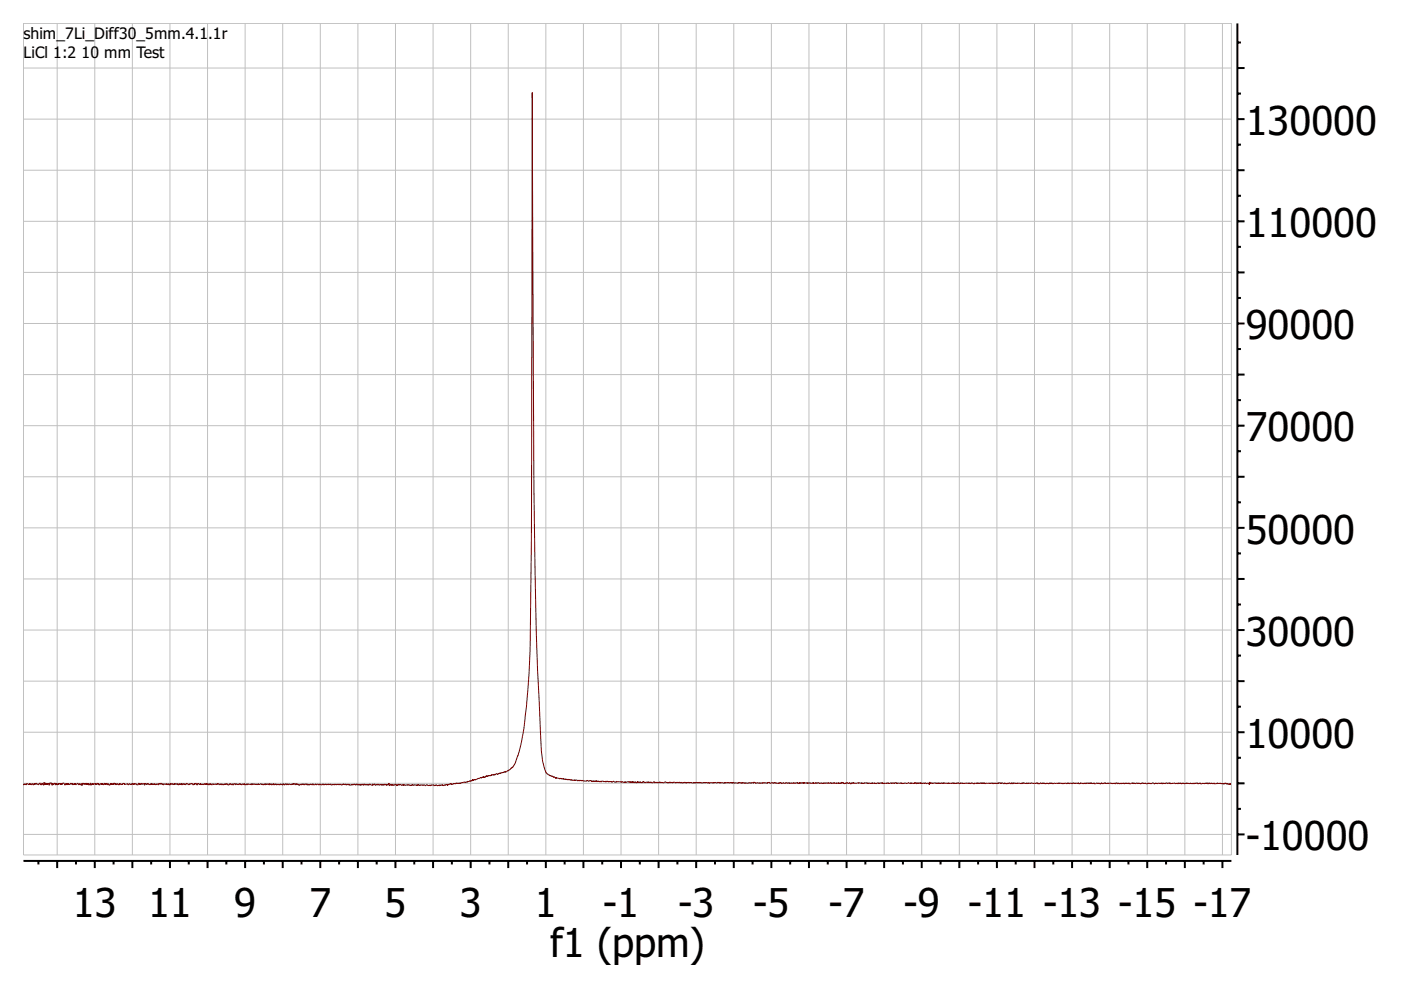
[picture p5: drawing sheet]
<svg xmlns="http://www.w3.org/2000/svg" width="297mm" height="210mm" viewBox="0 0 297 210" stroke-linecap="round" stroke-linejoin="round" font-family="sans-serif">
<g fill="none" stroke="#000" stroke-width=".42">
<path d="M262.3 5v176.3M262.3 19.8h.8M262.3 9h.8M262.3 14.4h1.6M262.3 30.7h.8M262.3 36.1h1.6M262.3 25.3h1.6M262.3 52.3h.8M262.3 41.5h.8M262.3 57.8h1.6M262.3 46.9h1.6M262.3 74h.8"/>
<path d="M262.3 63.2h.8M262.3 79.4h1.6M262.3 68.6h1.6M262.3 95.7h.8M262.3 84.8h.8M262.3 90.3h1.6M262.3 117.3h.8M262.3 106.5h.8M262.3 111.9h1.6M262.3 101.1h1.6M262.3 139h.8M262.3 128.2h.8"/>
<path d="M262.3 133.6h1.6M262.3 122.8h1.6M262.3 149.8h.8M262.3 155.3h1.6M262.3 144.4h1.6M262.3 171.5h.8M262.3 160.7h.8M262.3 176.9h1.6M262.3 166.1h1.6M5 182.5h256.1M8.1 182.5v.8M12.1 182.5v1.6"/>
<path d="M16.1 182.5v.8M20.1 182.5v1.6M24.1 182.5v.8M28.1 182.5v1.6M32 182.5v.8M36 182.5v1.6M40 182.5v.8M44 182.5v1.6M48 182.5v.8M52 182.5v1.6M56 182.5v.8M59.9 182.5v1.6"/>
<path d="M63.9 182.5v.8M67.9 182.5v1.6M71.9 182.5v.8M75.9 182.5v1.6M79.9 182.5v.8M83.9 182.5v1.6M87.8 182.5v.8M91.8 182.5v1.6M95.8 182.5v.8M99.8 182.5v1.6M103.8 182.5v.8M107.8 182.5v1.6"/>
<path d="M111.7 182.5v.8M115.7 182.5v1.6M119.7 182.5v.8M123.7 182.5v1.6M127.7 182.5v.8M131.7 182.5v1.6M135.7 182.5v.8M139.6 182.5v1.6M143.6 182.5v.8M147.6 182.5v1.6M151.6 182.5v.8M155.6 182.5v1.6"/>
<path d="M159.6 182.5v.8M163.5 182.5v1.6M167.5 182.5v.8M171.5 182.5v1.6M175.5 182.5v.8M179.5 182.5v1.6M183.5 182.5v.8M187.5 182.5v1.6M191.4 182.5v.8M195.4 182.5v1.6M199.4 182.5v.8M203.4 182.5v1.6"/>
<path d="M207.4 182.5v.8M211.4 182.5v1.6M215.3 182.5v.8M219.3 182.5v1.6M223.3 182.5v.8M227.3 182.5v1.6M231.3 182.5v.8M235.3 182.5v1.6M239.3 182.5v.8M243.2 182.5v1.6M247.2 182.5v.8M251.2 182.5v1.6"/>
<path d="M255.2 182.5v.8M259.2 182.5v1.6"/>
</g>
<g fill="none" stroke="#c0c0c0" stroke-width=".21">
<path d="M5 14.4h256.1M5 5h256.1v176.3h-256.1zM12.1 5v176.3M20.1 5v176.3M28.1 5v176.3M36 5v176.3M44 5v176.3M52 5v176.3M59.9 5v176.3M67.9 5v176.3M75.9 5v176.3M83.9 5v176.3"/>
<path d="M91.8 5v176.3M99.8 5v176.3M107.8 5v176.3M115.7 5v176.3M123.7 5v176.3M131.7 5v176.3M139.6 5v176.3M147.6 5v176.3M155.6 5v176.3M163.5 5v176.3M171.5 5v176.3M179.5 5v176.3"/>
<path d="M187.5 5v176.3M195.4 5v176.3M203.4 5v176.3M211.4 5v176.3M219.3 5v176.3M227.3 5v176.3M235.3 5v176.3M243.2 5v176.3M251.2 5v176.3M259.2 5v176.3M5 36.1h256.1M5 25.3h256.1"/>
<path d="M5 57.8h256.1M5 46.9h256.1M5 79.4h256.1M5 68.6h256.1M5 90.3h256.1M5 111.9h256.1M5 101.1h256.1M5 133.6h256.1M5 122.8h256.1M5 155.3h256.1M5 144.4h256.1M5 176.9h256.1"/>
<path d="M5 166.1h256.1"/>
</g>
<path d="M5 166.3l.1 .1v-.2l.3 .1 .1-.1 .1 .2v-.2l.3-.1 .1 .2 .3-.2v.3l.1-.2 .3 .2 .1-.2h.2v.2l.3-.3 .1 .2 .3-.2 .1 .2 .2-.1 .1 .2 .4-.4 .1 .4h.2l.1-.3 .4 .4v-.6l.3 .5 .1-.4 .1 .3 .1-.2 .1 .3 .2-.3 .3 .4 .1-.5h.4v.5l.1-.5 .3 .4 .1-.3 .2-.1 .1 .4 .2-.3 .1 .3 .3-.3v.3l.1-.2 .2-.1 .1 .3 .2-.3v.2h.2v-.2l.3-.1 .3 .5 .2-.4 .1 .1 .1 .2 .1-.3 .1 .2 .1-.2 .1 .2 .4-.2 .2 .2 .1-.3 .1 .4 .4-.3v.3l.1-.3 .2 .3 .4-.3 .1 .3 .4-.2 .1 .2 .2-.2 .1 .4 .2-.6 .3 .3v-.2l.2 .2 .2-.3 .1 .4 .1-.3 .1 .2 .2-.2v.4l.4-.5v.5l.3-.3v.2l.1-.3 .2 .3 .1-.3 .3 .2 .1-.2 .1 .3 .2-.4 .2 .3 .2-.2v.3l.4-.3h.1l.1 .3 .1-.3 .3 .3 .1-.4 .2 .4 .1-.3 .1 .2 .1-.2 .3 .3v-.2l.4 .3 .2-.4 .1 .3v-.3l.2 .3 .1-.3 .2 .2 .1-.3 .3 .4v-.3l.1 .3 .3-.3 .1 .2 .2 .1 .1-.3 .1 .3 .1-.3 .3 .3v-.2l.2 .1 .2-.2 .2 .2v-.1l.3 .1 .3-.2 .2 .3 .3-.2 .3 .2 .1-.3 .5 .2 .1-.2 .1 .2 .1-.2 .6 .3 .2-.4v.4l.2-.2 .2 .1 .1-.2 .2 .2 .4-.2 .1 .4v-.4l.4 .2v-.1l.1 .1 .1-.2 .2 .2 .3 .1 .1-.2 .2 .1v-.2l.3 .3 .1-.2 .2 .2 .1-.3 .1 .3 .4-.2 .4 .2v-.3l.3 .2 .2-.2 .1 .2 .2-.1 .2 .2v-.2l.6 .1 .1-.1 .2 .2 .2-.3 .1 .3h.2v-.3l.2 .2 .3-.1 .1 .2 .3-.3 .1 .3v-.2l.4 .1 .2-.1v.2h.2l.1-.2 .1-.1 .1 .3 .3-.3v.3l.2-.2h.2l.1 .1 .2-.1 .1 .2 .2-.3 .4 .3 .2-.2 .1 .1v-.1l.3 .1 .1-.2h.2l.1 .3 .2-.1 .1-.2 .1 .3v-.2l.3-.1 .1 .3h.2v-.2l.2-.1 .2 .3 .2-.3v.3l.1-.2 .6 .2 .1-.3 .3 .2v-.2h.2v.3l.2-.2 .1 .2 .1-.2 .1 .3 .2-.4 .1 .3 .1-.2 .3 .2 .3-.2v.1l.4-.1 .1 .2 .1-.2 .1 .2 .1-.3 .4 .3 .1-.2 .2 .2v-.2l.1 .2 .2-.2 .1 .2h.3v-.2l.2 .2 .1-.2 .1 .1 .2-.2 .4 .3 .1-.2 .1 .2 .1-.2h.1l.2 .2 .2-.2 .2 .2 .2-.2 .3 .2v-.3l.7 .3 .1-.3 .5 .3 .3-.2 .2 .2v-.2l.1 .2 .4-.2 .1 .2v-.1l.3-.1 .5 .2 .1-.2 .1 .2v-.2l1.3 .2 .1-.2 .1 .1 .4-.1 .1 .2 .2-.1 .2 .1 .3-.2 .2 .2v-.2l.2 .2 .1-.2 .2 .1 .2-.1 .1 .3 .1-.3 .1 .2 .2-.2 .1 .2 .3-.2v.2l.1-.3 .1 .3 .4-.2 .1 .2 .2-.1 .6 .1v-.2l.5 .2 .1-.2 .4 .2 .1-.2h.2l.1 .2 .2-.2 .1 .2 .2-.2 .5 .2 .2-.2 .2 .1v-.2l.3 .1 .1 .2 .2-.3v.3l.2-.2v.2l.2-.2 .3 .3 .1-.2 .3 .1 .1-.2v.2l.3-.2 .2 .2 .2-.2 .2 .2 .1-.2 .2 .2 .3-.1 .1 .1 .2-.1 .4 .1 .1-.2 .2 .2 .4-.2 .3 .2 .3-.1 .1 .1 .1-.2 .1 .2 .2-.2 .1 .2 .4-.2 .2 .2 .4-.2 .2 .2v-.1l.1 .1 .2-.2 .1 .2 .4-.2 .1 .2 .7-.1v.1l.1-.2 .2 .2v-.1l.6 .1v-.2l.2 .2 .2-.1 .3 .1 .4-.2 .3 .2 .1-.2 .2 .2 .4-.1 .1 .2 .1-.2 .1 .2 .3-.2 .1 .2 .2-.2 .1 .1 .3-.1 .3 .2 .2-.2 .2 .2v-.3l.1 .2 .2 .1v-.2l.3 .2 .1-.2 .2 .1v-.1l.3 .2 .1-.3 .2 .3 .1-.2 .1 .1 .2-.1v.2l.3-.2 .1 .2 .2-.3 .6 .3v-.3l.1 .3 .4-.3v.3l.3-.2 .2 .2 .1-.2 .3 .2 .2-.2 .2 .2v-.2l.2 .2 .2-.2v.2l.2-.2 .1 .2 .1-.2 .3 .2 .1-.2v.1h.2l.3-.3v.5l.4-.3 .1 .2 .2-.2v.2h.4l.2-.2 .3 .3 .1-.2 .2 .1 .2-.2 .1 .2 .3-.2 .2 .2 .3-.2v.2l.3-.2 .1 .2 .7-.1h.2l.2 .2 .1-.2 .2 .1 .1-.2 .2 .2 .5-.1 .2 .1 .1-.1v.2l.2-.3 .5 .3 .1-.2 .6 .1 .2-.1 .2 .2 .4-.2 .3 .2 .2-.2 .2 .2 .1-.2 .2 .1 .3-.1 .2 .2 .1-.2 .2 .2v-.2l.3 .2 .3-.2 .2 .2v-.2l.3 .1 .4-.1 .2 .2 .7-.3 .1 .3 .2-.3 .1 .1 .3-.3 .1 .2 .2-.2v.2l.4-.2 .4 .1 .1-.2 .2 .2v-.2l.3 .1 .1-.1 .2 .1v-.1l.2 .1 .6-.3 .8 .1v-.2l.5-.2 .1 .2 .2-.2 .1 .1 .2-.3v.2l.1-.2 .4-.1 .1 .2 1.2-.6v.2l.5-.4 .1 .3 .1-.2h.2l.1-.2 .2 .1v-.1l.2 .1 .1-.2 .6 .1 .1-.2 .4-.1 .1 .2 .1-.3 .1 .2 .4-.3 .2 .2 .4-.3 .2 .1 .1-.2h.7l.3-.3v.3l1.2-1a2.58 2.58 0 0 0 1.1-1.7l.8-2.5 .8-4.1 .8-7.8 .5-8.6 .3-30.1 .1-88.4 .4 82 .5 32.1 1.1 25.6 .3 2.2 .7 2.4 .7 .4v.2h.6l.3 .3 .1-.1 .4 .4v-.3l.1 .2 .7 .2 .1-.2 .3 .2 .3-.2 .1 .2 .4-.1 .2 .2v-.1l.3 .1 .1-.1 .2 .2v-.1l.3 .1 .1-.1 .6 .2 .2-.2 .1 .2 .3-.1 .5 .2 .1-.2 1.3 .2 .4-.1 .3 .2 .4-.2 .4 .2 .1-.2 .2 .2 .1-.1 .2 .1 .1-.2 .2 .3 .1-.2 .4 .2 .1-.2 .1 .2 .2-.2v.2v-.2l.9 .2 .1-.2v.2l.3-.1 .2 .1 .5-.1 .3 .2 .3-.3 .2 .2h.3v-.1l.2 .1 .2-.1 .7 .1 .3-.1 .3 .2 .1-.2 .2 .2v-.1l.2 .1 .6-.2 .1 .2 .2-.2 .1 .2 .1-.1 .1 .1 .1-.2 .1 .2 .2-.2 .1 .3 .2-.3 .3 .3 .2-.3 .1 .2 .5-.2v.2l.3 .1 .1-.2v.1l.3-.2v.2h.4l.6-.1v.1l.4-.1 .4 .2 .4-.3 .1 .3 .4-.2 .1 .2 .1-.2 .4 .1v-.1l.3 .2 .4-.1v.1l.7-.2 .4 .2 .4-.2 .6 .2 .2-.2 .4 .2 .4-.1 .3 .1 .2-.1 .1 .1 .3-.1v.1l.3-.1 .3 .1v-.1l.3 .1 .7-.2v.2l.5-.1 .4 .1 .1-.1 .1 .1 .2-.1 .1 .1 .1-.1 .5 .1 .3-.2 .1 .2h.5l.1-.1h.8l.1 .2 .3-.2v.2l.4-.2 .4 .1 .6-.1 .4 .1 .1-.1 .3 .1 .2-.1v.1l.4-.1 .4 .2 .1-.2 .1 .2 .1-.2 .5 .1 .2-.1 .2 .1 .4-.1v.1l.2-.1 .1 .2 .1-.2 .2 .2h.8v-.2l.7 .2 .1-.2 .2 .1 .3-.1v.2l.3-.2 .5 .2 .4-.2 .3 .2 .3-.2 .1 .2 .1-.3 .4 .3 .4-.2 .1 .2 .3-.2 .1 .2 .3-.1 .2 .1 .1-.2 .2 .1 .8-.1v.2l.4-.2 .2 .2 .3-.2 .5 .2 .2-.2v.2l.3-.1v.1l.4-.1 .1 .2 .2-.3 .2 .1 .1-.1 .1 .2 .4-.1 .4 .1 .2-.2 .4 .2 .2-.1 .1 .1 .9-.2 .1 .2 .4-.1 .2 .1 .1-.2 .3 .2 .1-.2 .1 .2 .1-.2 .1 .2 .2-.2 .2 .2 .1-.2 .1 .2 .1-.2 .2 .2 .8-.1 .4 .1 .6-.2v.2l1-.2 .3 .2 .4-.1 .1 .1 .5-.1 .1 .1 .2-.1 .8 .1 .3-.2v.2l.7-.2 .4 .2 .1-.1 .2 .1 .3-.2v.2l.2-.1 .3 .1v-.2l.6 .3 .7-.3 .2 .2 .2-.2 .3 .3 .1-.2 .4 .1 .1-.2 .1 .2h.4l.4-.1 .1 .1 .1-.2 .6 .1v.1l.5-.2 1.6 .2 .1-.2v.2h.5v-.1l.4 .1 .3-.1 .3 .2 .1-.2h.3l.1 .1 .2-.2 .1 .3 .3-.2v.2l.8-.2 .3 .1 .3-.1 .1 .1 .2-.1 .4 .1 .1-.1 .3-.1 .1 .2h.2v-.1h.7l.1 .1 .6-.1 .7 .1 .2-.2 .4 .2 .1-.1 .1 .1 .2-.1 .2 .1 .3-.1 .1 .1v-.1h.3v.2l.2-.2v.1l.2-.1 .1 .1 .3-.1 .1 .1 .3-.1v.1l.6-.1 .3 .2 .5-.2 .1 .4 .1-.6 .1 .3 1.1-.1 .6 .1 .1-.1 .5 .1 .1-.1 .2 .1 .1-.1 .1 .1 .1-.1 .8 .1 .2-.1v.2l1.1-.2v.2l.6-.2 .1 .2 .3-.2 .2 .2 .2-.2 .1 .1 .3-.1 .1 .1 1.2-.1 .1 .1 .2-.1v.1l.3-.1 .7 .2v-.2h.5v.1l.2-.1 .1 .1 .1-.1 .2 .1 .2-.1 .2 .1v-.1l.1 .2v-.2l.3 .1 .2-.2 .1 .2 .2-.1 .9 .1v-.1l.2 .1 .3-.1 .1 .2 .2-.2 .3 .1 .1-.1 .4 .1 .1-.1 .1 .1 .1-.2 .3 .2 .1-.1 .1 .1 .2-.1 .3 .2 .2-.2 .1 .2 .1-.2 .3 .2 .4-.2 .5 .2 .2-.2 .1 .2 .2-.2 .4 .1h.4v-.1l.8 .2 .1-.2 .1 .2 .1-.2 .2 .1 .1-.1 .5 .1 .1-.1 .2 .2v-.2l.2 .1v-.1l.4 .1 .1-.1 .9 .1 .3-.2 .2 .3 .2-.2v.2l.3-.1 .2-.1 .2 .2 .2-.2 .3 .1 .1-.1v.1l.4-.1 .5 .2v-.2l.4 .1 .3-.1 .2 .2 1-.2 .1 .2v-.2l.2 .1 .1-.1 .7 .2 .6-.2 .2 .2 .3-.2 .3 .2v-.2l.5 .2 .2-.2 .2 .1 .6-.1 .1 .1 .3-.1v.1l.2 .1 .2-.2 .5 .2 .2-.2 .1 .2 .1-.2 .2 .2v-.2l.2 .2 .1-.2 .3 .1 .2-.1 .2 .1 .1-.2 .3 .2 .4-.1v.2l.5-.2 .4 .2 .1-.2 .3 .2 .3-.2 .1 .1h.3l.1-.1 .3 .2v-.2l.2 .1 .2-.1 .2 .2v-.2h.5l.3 .2 .4-.2 .3 .2 .1-.2 .3 .2 .1-.2 .4 .2v-.2l.3 .2 .1-.2h.5l.1 .2 .4-.2 .4 .2 .1-.2 .4 .2 .4-.2 .3 .2 .7-.2v.2l.3-.2 .5 .2 .3-.2 1.1 .2v-.2l.7 .2 .5-.2 .3 .2 .2-.2 .4 .2 .8-.2 .1 .2 .1-.2 .1 .2 .1-.2 .4 .1v-.1l.1 .2 .2-.2 .3 .2 .3-.2 .1 .2 .1-.2 .1 .2 1.3-.2v.1h.2l.1 .1v-.2l.2 .1 .4-.1 .1 .2 .3-.2 .3 .2h.4v-.2l.8 .1 .1-.1 .6 .2 .1-.2 .1 .2 .7-.2 .2 .2 .4-.2v.2h.3l.1-.1h.8l.3-.1v.1l.2 .1 .1-.2 .3 .2 .3-.2 .5 .2 .1-.2 .1 .2 .3-.1 .2 .1v-.2l1.3 .2v-.1l.2 .1v-.1h.4v.2l.3-.2 .1 .2 .3-.1 .1 .1 .1-.2v.2" fill="none" stroke="#800000" stroke-width=".21"/>
<g font-size="10.2">
<text x="264.1" y="28.6">130000</text>
<text x="264.1" y="50.2">110000</text>
<text x="264.1" y="71.9">90000</text>
<text x="264.1" y="93.6">70000</text>
<text x="264.1" y="115.2">50000</text>
<text x="264.1" y="136.9">30000</text>
<text x="264.1" y="158.6">10000</text>
<text x="264.1" y="180.2">-10000</text>
<text x="15.5" y="194.5">13</text>
<text x="31.4" y="194.5">11</text>
<text x="49.7" y="194.5">9</text>
<text x="65.6" y="194.5">7</text>
<text x="81.5" y="194.5">5</text>
<text x="97.5" y="194.5">3</text>
<text x="113.4" y="194.5">1</text>
<text x="127.8" y="194.5">-1</text>
<text x="143.8" y="194.5">-3</text>
<text x="159.7" y="194.5">-5</text>
<text x="175.6" y="194.5">-7</text>
<text x="191.6" y="194.5">-9 -11 -13 -15 -17</text>
<text x="116.7" y="202.9">f1 (ppm)</text>
</g>
<g font-size="4">
<text x="5" y="8.3">shim_7Li_Diff30</text>
<text x="28.9" y="8.3">_5mm.4.1</text>
<text x="44.1" y="8.3">.</text>
<text x="45.1" y="8.3">1r</text>
<text x="5" y="12.4">LiCl 1</text>
<text x="13.2" y="12.4">:2</text>
<text x="17.3" y="12.4">10</text>
<text x="22.1" y="12.4">mm</text>
<text x="28.9" y="12.4">Test</text>
</g>
</svg>
